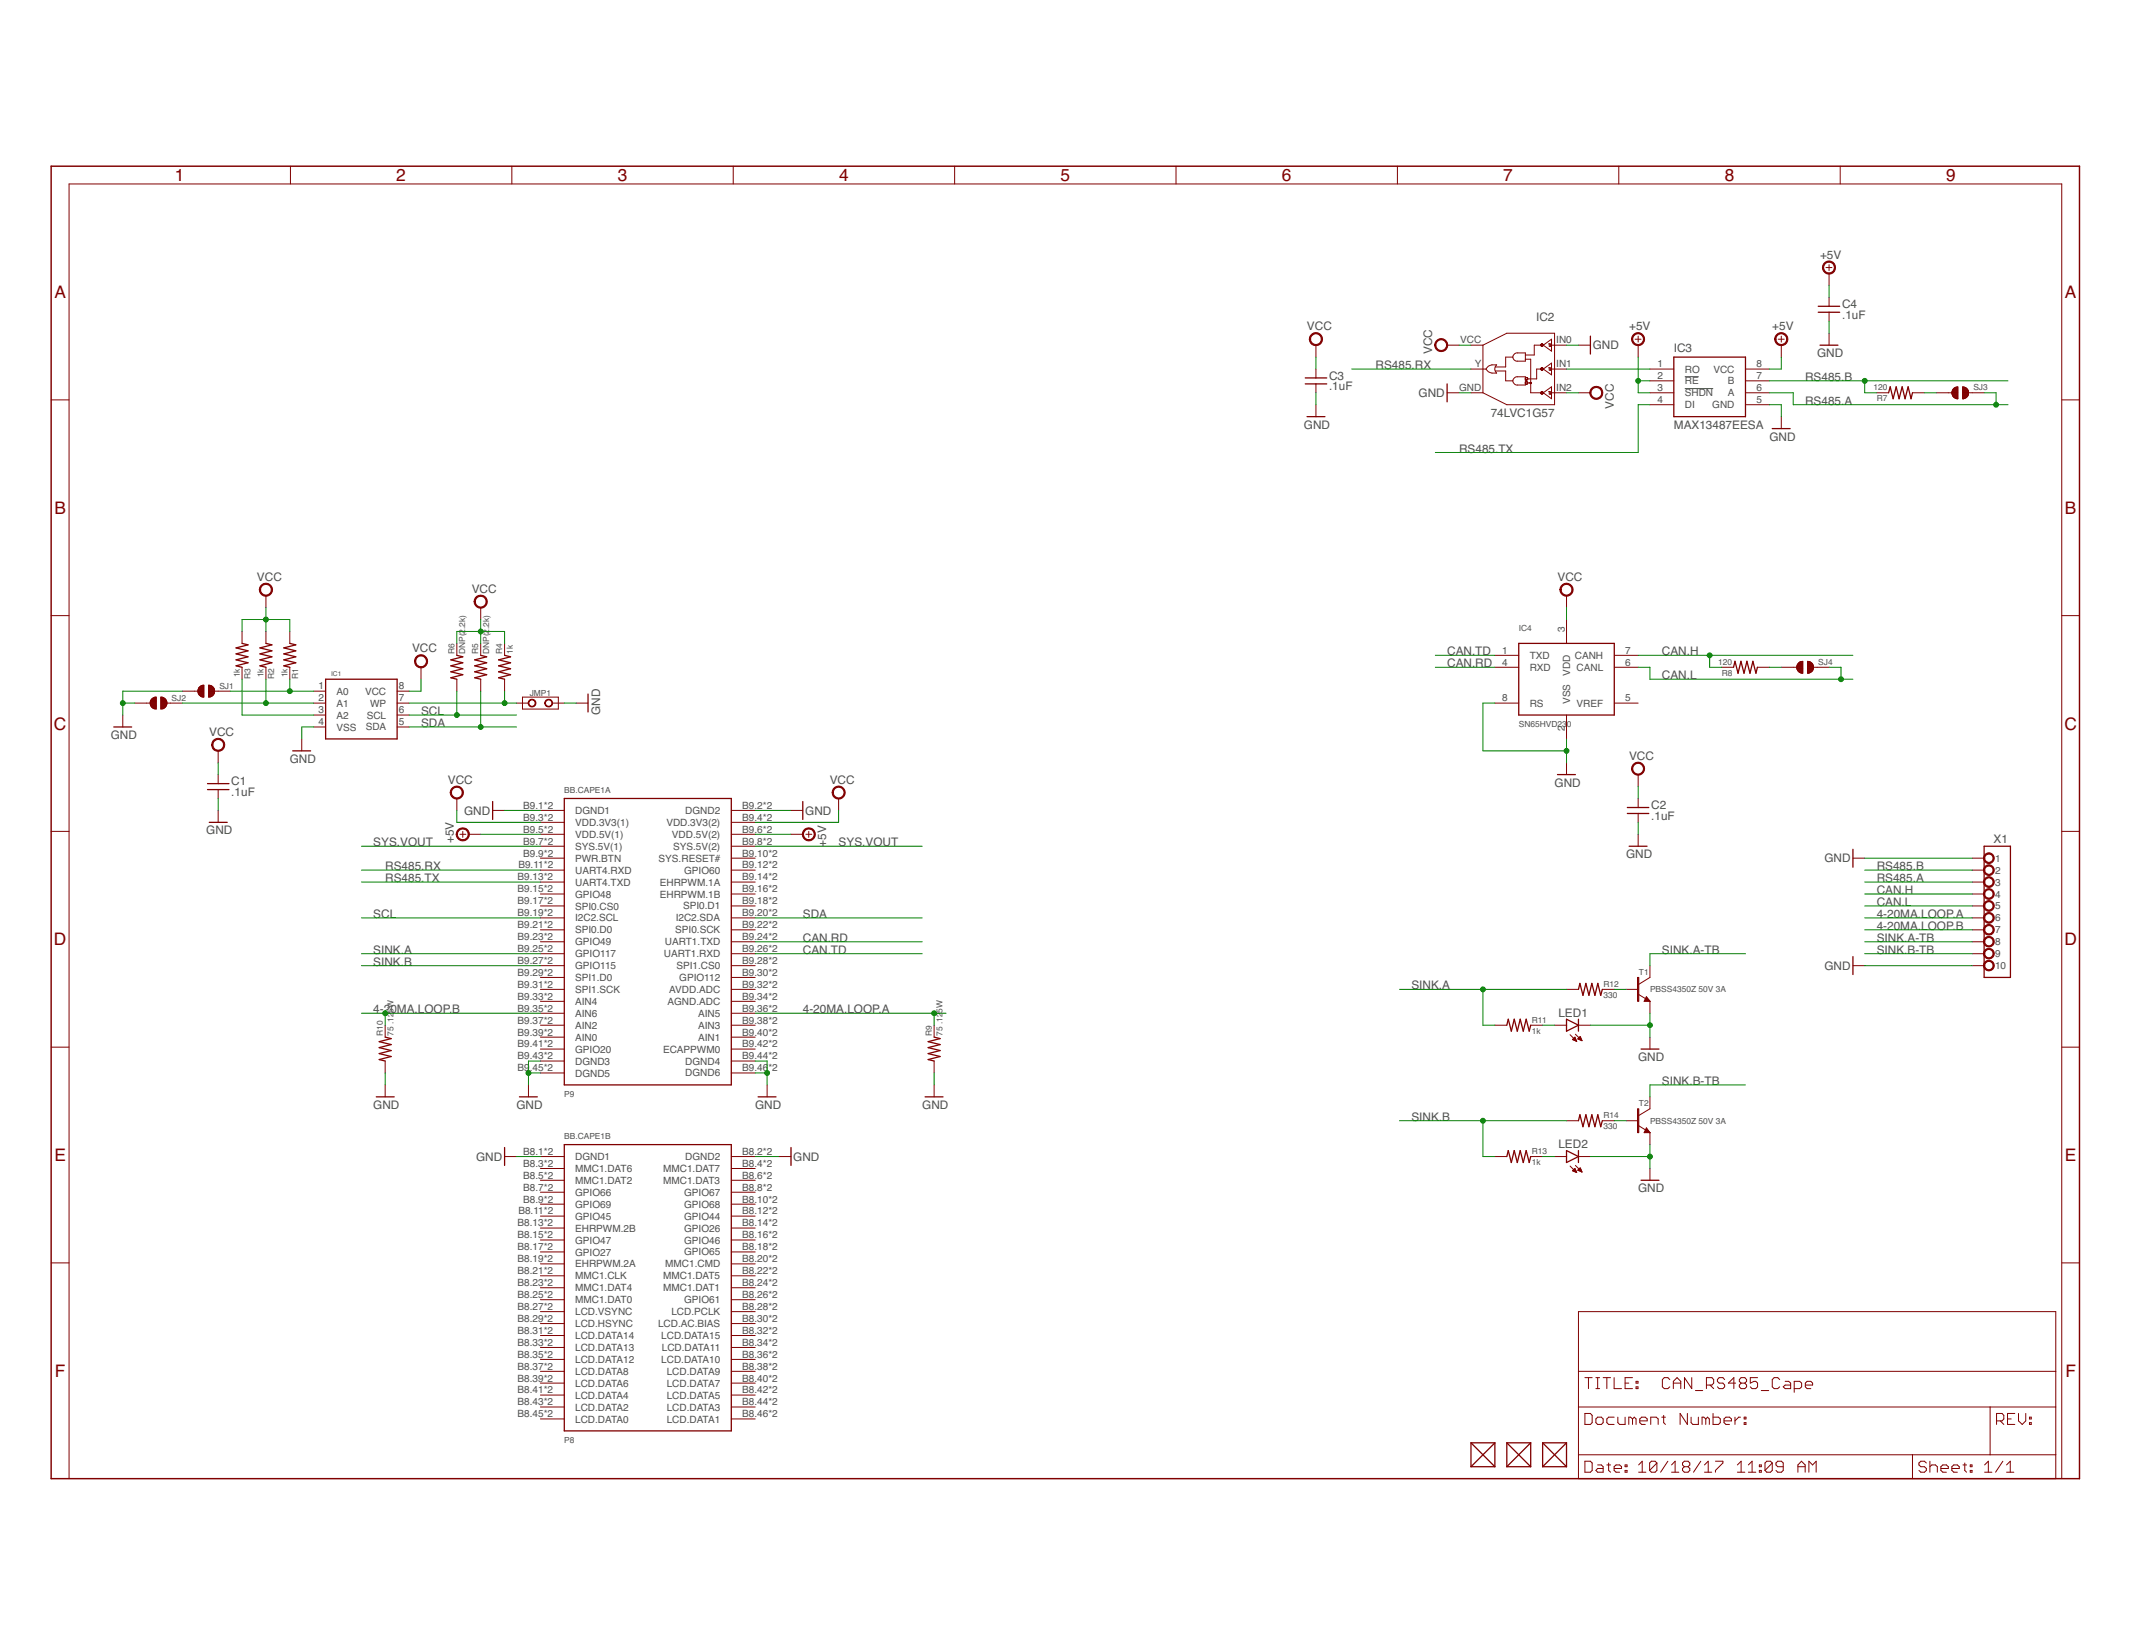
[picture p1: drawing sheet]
<svg xmlns="http://www.w3.org/2000/svg" width="279mm" height="216mm" viewBox="0 0 279 216" stroke-linecap="round" stroke-linejoin="round" font-family="sans-serif">
<path d="M221 49.4h1.8M221 51h3.7" fill="none" stroke="#505050" stroke-width=".13"/>
<g fill="none" stroke="#800000" stroke-width=".17">
<path d="M171.2 50.4h2.8M171.2 49.6h2.8M171.4 54.7h2.4M189.8 50.4v2.3M208.6 44.1v2.3M219.6 46.8h9.4v7.9h-9.4zM232.5 56.2h2.3M238.5 41h2.8M238.5 40.2h2.8M238.7 45.3h2.4M247.7 51.5l.2-.8 .4 1.6 .4-1.6 .4 1.6 .4-1.6 .4 1.6 .4-1.6 .4 1.6 .2-.8M14.9 95.4h2.4"/>
<path d="M31.7 84.4l.8 .2-1.5 .4 1.5 .4-1.5 .4 1.5 .3-1.5 .5 1.5 .3-1.5 .4 .7 .2M34.9 84.4l.8 .2-1.6 .4 1.6 .4-1.6 .4 1.6 .3-1.6 .5 1.6 .3-1.6 .4 .8 .2M38 84.4l.8 .2-1.6 .4 1.6 .4-1.6 .4 1.6 .3-1.6 .5 1.6 .3-1.6 .4 .8 .2M38.4 98.5h2.3M42.7 89.1h9.4v7.8h-9.4zM59.9 86l.8 .1-1.6 .5 1.6 .3-1.6 .4 1.6 .4-1.6 .4 1.6 .4-1.6 .4 .8 .2M63.1 86l.7 .1-1.5 .5 1.5 .3-1.5 .4 1.5 .4-1.5 .4 1.5 .4-1.5 .4 .8 .2M66.2 86l.8 .1-1.6 .5 1.6 .3-1.6 .4 1.6 .4-1.6 .4 1.6 .4-1.6 .4 .8 .2M77.1 91v2.4M199.2 84.4h12.6v9.4h-12.6zM227.4 87.5l.2-.8 .4 1.6 .4-1.6 .4 1.6 .4-1.6 .4 1.6 .3-1.6 .4 1.6 .2-.8M27.2 103.6h2.8"/>
<path d="M27.2 102.8h2.8M27.5 107.9h2.3M64.6 105.1v2.4M74 104.7h21.9v37.6h-21.9zM105.3 105.1v2.4M204.3 101.6h2.4M213.5 106.7h2.8M213.5 105.9h2.8M213.7 111h2.3M243.1 111.4v2.3M260.3 111h3.4v17.2h-3.4zM50.5 136l.8 .2-1.6 .4 1.6 .4-1.6 .4 1.6 .4-1.6 .4 1.6 .4-1.6 .4 .8 .2"/>
<path d="M122.5 136l.8 .2-1.5 .4 1.5 .4-1.5 .4 1.5 .4-1.5 .4 1.5 .4-1.5 .4 .7 .2M197.7 134.5l.1-.8 .4 1.6 .4-1.6 .4 1.6 .4-1.6 .4 1.6 .4-1.6 .4 1.6 .2-.8M205.5 133.7l1.6 .8-1.6 .8zM207.1 129.8l.1-.8 .4 1.6 .4-1.6 .4 1.6 .4-1.6 .4 1.6 .4-1.6 .4 1.6 .2-.8M207.1 133.7v1.6M215.3 137.6h2.3M243.1 125.5v2.3M49.4 143.9h2.3M66.2 150.5v2.4M68.1 143.9h2.4M74 150.1h21.9v37.6h-21.9zM99.4 143.9h2.4"/>
<path d="M103.8 150.5v2.4M121.3 143.9h2.4M197.7 151.7l.1-.8 .4 1.6 .4-1.6 .4 1.6 .4-1.6 .4 1.6 .4-1.6 .4 1.6 .2-.8M205.5 150.9l1.6 .8-1.6 .8zM207.1 150.9v1.6M207.1 147l.1-.8 .4 1.6 .4-1.6 .4 1.6 .4-1.6 .4 1.6 .4-1.6 .4 1.6 .2-.8M215.3 154.8h2.3M193 189.3l3.1 3.1M193 189.3h3.1M193 192.4h3.1M193 189.3v3.1M196.1 189.3l-3.1 3.1"/>
<path d="M196.1 189.3v3.1M197.7 189.3h3.1M197.7 192.4h3.1M197.7 189.3l3.1 3.1M197.7 189.3v3.1M200.8 189.3l-3.1 3.1M200.8 189.3v3.1M202.4 189.3h3.1M202.4 192.4h3.1M202.4 189.3l3.1 3.1M202.4 189.3v3.1M205.5 189.3l-3.1 3.1"/>
<path d="M205.5 189.3v3.1"/>
</g>
<g fill="none" stroke="#800000" stroke-width=".13">
<path d="M38.1 21.8v2.3M67.1 21.8v2.3M96.2 21.8v2.3M125.2 21.8v2.3M154.3 21.8v2.3M183.3 21.8v2.3M212.3 21.8v2.3M239.5 35.1h.8M239.9 34.7v.8M239.9 35.9v1.5M239.9 39v1.2M241.4 21.8v2.3"/>
<path d="M6.7 52.5h2.4M172.6 45.3v1.5M172.6 48.4v1.2M172.6 50.4v1.1M172.6 53.1v1.6M189.8 45.3h1.6M189.8 51.5h1.6M193 48.4h1.9M193 45.3h1.5M193 51.5h1.5M194.5 45.3l3.2-1.6h6.2v9.4h-6.2l-3.2-1.6M194.5 45.3v6.2"/>
<path d="M195.1 48.2a1.29 1.29 0 0 1 1.2-.3 .7 .7 0 0 0 0 1 1.27 1.27 0 0 1-1.4-.5zM196.1 48.7h1.4v1.3h.9M198.4 46.8h-.9v1.3h-1.4M198.7 46.4l.2-.1h1.2v1.1h-1a.54 .54 0 0 1-.6-.4 .54 .54 0 0 1 .2-.6zM198.7 49.5l.2-.1h1.2v1.1h-1a.54 .54 0 0 1-.6-.3 .54 .54 0 0 1 .2-.7zM200.1 47.1h.7v4.4h1.3M200.4 50.2h.4M202.1 48.4h-.5v1.3h-1.2M202.1 45.3h-.8v1.3h-1.2M202.4 45.3l1.1-.8v1.6zM202.4 48.4l1.1-.8v1.6zM202.4 51.5l1.1-.8v1.6z"/>
<path d="M203.1 45.1h.3v.3M203.1 48.2h.3v.4M203.1 51.4h.3v.3M203.2 45.1v.3h.3M203.2 48.2v.4h.3M203.2 51.4v.3h.3M203.5 48.4h2M203.5 45.3h2M203.5 51.5h2M207.1 45.3h1.5M207.1 51.5h1.5M214.5 44.5h.8"/>
<path d="M214.9 44.1v.8M214.9 45.3v1.5M216.4 48.4h3.2M216.4 51.5h3.2M216.4 50h3.2M216.4 53.1h3.2M229 48.4h3.1M229 51.5h3.1M229 50h3.1M229 53.1h3.1M233.3 44.5h.7M233.7 44.1v.8"/>
<path d="M233.7 45.3v1.5M233.7 54.7v1.5M239.9 41v1.1M239.9 43.7v1.6M246.2 51.5h1.5M250.9 51.5h1.5M254 51.5h2M256 51.5l.1 .2M256 51.5h.8M256.1 51.4h.7M256.1 51.7h.7M256.1 51.7v.2"/>
<path d="M256.1 51.4l-.1 .1M256.1 51.6h.7M256.1 51.3h.7M256.1 51.8h.7M256.1 51.2h.7M256.1 51.9h.7M256.1 51.1v.3M256.2 51.1h.6M256.2 52h.6M256.3 51h.5M256.3 50.9l.5-.2v1.6a.8 .8 0 0 1-.7-.4M256.3 50.9l-.2 .2"/>
<path d="M256.3 52.1h.5M256.3 50.9h.5M256.4 52.2h.4M256.4 50.9h.4M256.5 52.2h.3M256.5 50.8h.3M257.5 51.4h.7M257.5 51.7h.7M257.5 52.2h.3M257.5 52.2h.4M257.5 52.1h.5M257.5 52h.5"/>
<path d="M257.5 52h.6M257.5 51.9h.6M257.5 51.8h.7M257.5 51.6h.7M257.5 51.5h.7M257.5 51.3h.7M257.5 51.2h.7M257.5 51.2h.6M257.5 51.1h.6M257.5 51h.5M257.5 50.9h.5M257.5 50.9h.4"/>
<path d="M257.5 50.8h.2M258 50.9l-.5-.2v1.6a.8 .8 0 0 0 .6-.4M258 50.9l.1 .2M258.1 51.1l.1 .2M258.2 51.3v.2M258.2 51.8l-.1 .1M258.2 51.7v.1M258.2 51.5h2.1M258.2 51.5v.2M270.4 52.5h2.4M34.9 78.1v1.6M63.1 79.7v1.6"/>
<path d="M205.5 78.1v1.6M6.7 80.8h2.4M16.1 93.8v1.6M19.7 92.3h.8M19.7 92.1h.8M19.7 92.5h.8M19.7 92.4h.8M19.7 92h.8M19.7 91.9v.2M19.7 91.9h.8M19.8 91.9h.7M19.8 92.6h.7"/>
<path d="M19.8 91.8l.3-.3 .4-.1v1.6h-.2a.76 .76 0 0 1-.6-.9M19.8 91.8l-.1 .1M19.8 91.8h.7M19.9 91.8h.6M19.9 92.7h.6M19.9 91.7h.6M19.9 92.8h.6M20 91.6h.5M20 92.8h.5M20.1 92.9h.4M20.2 91.5h.3M20.2 92.9h.3"/>
<path d="M20.3 91.5h.2M20.5 92.2h-2.8M21.1 92.2h2.8M21.1 92.9h.3M21.1 92.9h.4M21.1 92.8h.5M21.1 92.8h.6M21.1 92.7h.6M21.1 92.6h.7M21.1 92.5h.7M21.1 92.5h.8M21.1 92.4h.8"/>
<path d="M21.1 92.3h.8M21.1 92.1h.8M21.1 92h.8M21.1 91.9h.7M21.1 91.8h.7M21.1 91.8h.6M21.1 91.7h.6M21.1 91.6h.5M21.1 91.6h.4M21.1 91.5h.3M21.1 91.5h.2M21.8 91.8l-.3-.3-.4-.1v1.6h.2a.76 .76 0 0 0 .6-.9"/>
<path d="M21.8 91.8v.1M21.8 91.9l.1 .2M26 90.8l.1 .4 .3 .1M26 90.8h.7M26 90.7h.7M26 90.6h.7M26 90.5h.7M26 90.9h.7M26 91h.7M26 90.4h.7M26 90.3h.7M26.1 91h.6"/>
<path d="M26.1 90.3h.6M26.1 91.1h.6M26.1 90.2h.6M26.1 90.1l-.1 .4v.3M26.1 90.1h.6M26.2 91.2h.5M26.2 90.1h.5M26.3 91.3h.4M26.3 90h.4M26.4 91.3l.1 .1M26.4 91.3h.3M26.4 90h.3"/>
<path d="M26.5 91.4h.2M26.5 89.9h.2M26.7 90.6l-2.8 .1M26.7 89.9v1.5h-.2M26.7 89.9h-.2l-.4 .2M27.4 90.6l2.8 .1M27.4 91.4h.2M27.4 91.3h.4M27.4 91.3h.5M27.4 91.2h.5M27.4 91.1h.6M27.4 91h.7"/>
<path d="M27.4 90.9h.7M27.4 90.8h.7M27.4 90.8h.8M27.4 90.7h.8M27.4 90.6h.8M27.4 90.5h.7M27.4 90.4h.7M27.4 90.3h.7M27.4 90.3h.6M27.4 90.2h.6M27.4 90.1h.6M27.4 90.1h.5"/>
<path d="M27.4 90h.4M27.4 90h.3M27.4 89.9h.2M27.4 89.9v1.5l.4-.1M27.4 89.9h.2l.4 .2M28 90.1l.1 .3v.4M28.1 90.8l-.1 .2-.2 .3M28.6 98.5v1.6M31.7 82.8v1.6M31.7 87.5v1.6M34.9 82.8v1.6M34.9 87.5v1.6"/>
<path d="M38 82.8v1.6M38 87.5v1.6M39.6 96.9v1.6M41.1 92.2h1.6M41.1 90.7h1.6M41.1 93.8h1.6M41.1 95.4h1.6M52.1 92.2h1.6M52.1 90.7h1.6M52.1 93.8h1.6M52.1 95.4h1.6M55.2 87.5v1.6"/>
<path d="M59.9 84.4v1.6M59.9 89.1v1.6M63.1 84.4v1.6M63.1 89.1v1.6M66.2 84.4v1.6M66.2 89.1v1.6M67.8 92.2h1.5M68.5 91.4h4.7v1.6h-4.7zM72.5 92.2h1.5M75.6 92.2h1.5M196.1 92.2h3.1M196.1 86h3.1"/>
<path d="M196.1 87.5h3.1M205.5 81.3v3.1M205.5 93.8v3.1M211.8 92.2h3.1M211.8 86h3.1M211.8 87.5h3.1M225.8 87.5h1.6M230.5 87.5h1.6M233.7 87.5h2M235.7 87.5v.2M235.7 87.6h.8M235.7 87.5h.8"/>
<path d="M235.7 87.4h.8M235.7 87.7v.1M235.7 87.7h.8M235.7 87.8l.1 .1M235.7 87.8h.8M235.7 87.3h.8M235.8 87.8h.7M235.8 87.2h.7M235.8 87.9l.1 .1M235.8 87.9h.7M235.8 87.1h.7M235.8 88h.7"/>
<path d="M235.9 87h.6M235.9 88h.6M235.9 88.1h.6M236 86.9h.5M236 88.2h.5M236.1 86.8l-.4 .4v.3M236.1 86.8h.4M236.1 88.2h.4M236.2 86.8l.3-.1v1.6h-.3l-.3-.3M236.2 86.8h-.1M236.2 86.8h.3M236.3 88.3h.2"/>
<path d="M237.1 88.3h.2M237.1 88.2h.3M237.1 88.2h.5M237.1 88.1h.5M237.1 88h.6M237.1 87.9h.7M237.1 87.8h.7M237.1 87.7h.7M237.1 87.7h.8M237.1 87.6h.8M237.1 87.5h.8M237.1 87.4h.8"/>
<path d="M237.1 87.4h.7M237.1 87.3h.7M237.1 87.2h.7M237.1 87.1h.7M237.1 87h.6M237.1 86.9h.5M237.1 86.8h.4M237.1 86.8h.3M237.8 87.9l-.1 .1M237.8 87.8v.1M237.9 87.7l-.1 .1M237.9 87.5h2"/>
<path d="M237.9 87.5l-.1-.4a.8 .8 0 0 0-.7-.4v1.6h.3l.3-.3M237.9 87.5v.2M270.4 80.8h2.4M6.7 109.1h2.4M28.6 101.6v1.2M28.6 103.6v1.1M28.6 106.3v1.6M59.9 104.7v1.6M60.3 109.4h.8M60.7 109.1v.7M61.5 109.4h1.6M64.6 106.3h1.6"/>
<path d="M70.9 106.3h3.1M70.9 107.9h3.1M70.9 109.4h3.1M70.9 111h3.1M70.9 112.6h3.1M70.9 114.1h3.1M70.9 115.7h3.1M70.9 117.3h3.1M70.9 118.8h3.1M95.9 106.3h3.2M95.9 107.9h3.2M95.9 109.4h3.2"/>
<path d="M95.9 111h3.2M95.9 112.6h3.2M95.9 114.1h3.2M95.9 115.7h3.2M95.9 117.3h3.2M95.9 118.8h3.2M103.8 106.3h1.5M103.8 109.4h1.5M105.7 109.4h.8M106.1 109.1v.7M110 104.7v1.6M205.5 100.1v1.5"/>
<path d="M214.9 101.6v1.6M214.9 104.7v1.2M214.9 106.7v1.2M214.9 109.4v1.6M243.1 112.6h1.5M258.7 112.6h1.6M258.7 114.1h1.6M258.7 115.7h1.6M258.7 117.3h1.6M258.7 118.8h1.6M270.4 109.1h2.4M6.7 137.4h2.4"/>
<path d="M50.5 134.5v1.5M50.5 139.2v1.5M70.9 120.4h3.1M70.9 123.5h3.1M70.9 122h3.1M70.9 125.1h3.1M70.9 126.7h3.1M70.9 128.2h3.1M70.9 129.8h3.1M70.9 131.3h3.1M70.9 132.9h3.1M70.9 134.5h3.1"/>
<path d="M70.9 136h3.1M70.9 137.6h3.1M70.9 139.2h3.1M95.9 120.4h3.2M95.9 123.5h3.2M95.9 122h3.2M95.9 125.1h3.2M95.9 126.7h3.2M95.9 128.2h3.2M95.9 129.8h3.2M95.9 131.3h3.2M95.9 132.9h3.2"/>
<path d="M95.9 134.5h3.2M95.9 136h3.2M95.9 137.6h3.2M95.9 139.2h3.2M122.5 134.5v1.5M122.5 139.2v1.5M196.1 134.5h1.6M200.8 134.5h1.6M203.9 134.5h1.6M205.5 129.8h1.6M206 135.7l.8 .9M206.3 136.4l.3-.4 .2 .6z"/>
<path d="M206.3 136.3h.4M206.4 136.4h.3M206.4 136.3h.3M206.4 136.2h.3M206.5 136.1h.1M206.5 136.5h.3M206.7 135.7l.8 .8M206.7 136.5h.1M206.8 136.6h.1M207 136.3l.3-.3 .2 .5zM207 136.3h.4M207 136.2h.4"/>
<path d="M207.1 134.5h1.5M207.1 136.3h.3M207.1 136.1h.3M207.2 136.1h.1M207.2 136h.1M207.2 136.4h.3M207.4 136.5h.1M210.2 129.8h1.6M213.3 129.8h1.6M214.9 130.4l1.5 .9M216 130.7l.4 .6h-.7zM216 131.2h-.1l.1-.2 .2 .2h-.3l.1-.3 .3 .4h-.5l.2-.5 .4 .5"/>
<path d="M216.4 126.7v1.5l-1.5 1M216.4 131.3v1.6M216.4 136v1.6M243.1 126.7h1.5M258.7 120.4h1.6M258.7 123.5h1.6M258.7 122h1.6M258.7 125.1h1.6M258.7 126.7h1.6M270.4 137.4h2.4M50.5 142.3v1.6M66.2 151.7h1.6"/>
<path d="M69.3 142.3v1.6M70.9 140.7h3.1M70.9 151.7h3.1M70.9 153.3h3.1M70.9 154.8h3.1M70.9 156.4h3.1M70.9 157.9h3.1M70.9 159.5h3.1M95.9 140.7h3.2M95.9 151.7h3.2M95.9 153.3h3.2M95.9 154.8h3.2"/>
<path d="M95.9 156.4h3.2M95.9 157.9h3.2M95.9 159.5h3.2M100.6 142.3v1.6M102.2 151.7h1.6M122.5 142.3v1.6M196.1 151.7h1.6M200.8 151.7h1.6M203.9 151.7h1.6M205.5 147h1.6M206 153l.8 .8M206.3 153.6l.3-.3 .2 .5z"/>
<path d="M206.3 153.5h.4M206.4 153.6h.3M206.4 153.5h.3M206.4 153.4h.3M206.5 153.4h.1M206.5 153.7h.3M206.5 153.3h.1M206.7 152.9l.8 .8M206.7 153.7h.1M206.8 153.8h.1M207 153.5h.4M207 153.5l.3-.3 .2 .5z"/>
<path d="M207 153.4h.4M207.1 151.7h1.5M207.1 153.5h.3M207.1 153.4h.3M207.2 153.3h.1M207.2 153.2h.1M207.2 153.6h.3M207.4 153.7h.1M210.2 147h1.6M213.3 147h1.6M214.9 147.6l1.5 1M216 147.9l.5 .7h-.8z"/>
<path d="M216 148.4h-.1l.1-.1 .2 .2h-.3l.1-.4 .3 .4h-.5l.2-.5 .4 .6M216.4 143.9v1.5l-1.5 1M216.4 148.6v1.5M216.4 153.3v1.5M6.7 165.7h2.4M70.9 172h3.1M70.9 179.9h3.1M70.9 161.1h3.1M70.9 162.6h3.1M70.9 164.2h3.1M70.9 165.8h3.1M70.9 167.3h3.1"/>
<path d="M70.9 168.9h3.1M70.9 170.5h3.1M70.9 173.6h3.1M70.9 175.2h3.1M70.9 176.7h3.1M70.9 178.3h3.1M95.9 172h3.2M95.9 179.9h3.2M95.9 161.1h3.2M95.9 162.6h3.2M95.9 164.2h3.2M95.9 165.8h3.2"/>
<path d="M95.9 167.3h3.2M95.9 168.9h3.2M95.9 170.5h3.2M95.9 173.6h3.2M95.9 175.2h3.2M95.9 176.7h3.2M95.9 178.3h3.2M207.1 172h62.6v22h-62.6zM207.1 179.9h62.6M270.4 165.7h2.4M9.1 194v-169.9h261.3v169.9M70.9 184.6h3.1"/>
<path d="M70.9 186.1h3.1M70.9 181.4h3.1M70.9 183h3.1M95.9 184.6h3.2M95.9 186.1h3.2M95.9 181.4h3.2M95.9 183h3.2M207.1 184.6h62.6M207.1 190.8h62.6M207.9 185.4h.7l.3 .3v.9l-.3 .2h-.7zM207.9 191.7h.7l.3 .2v1l-.3 .2h-.7zM207.9 180.7h1"/>
<path d="M208.4 180.7v1.4M209.3 186.1l.3-.2h.5l.2 .2v.5l-.2 .2h-.5l-.3-.2zM209.3 180.7h.5M209.3 182.1h.5M209.6 192.2h.5l.2 .2v.7h-.7l-.3-.2 .3-.3h.7M209.6 180.7v1.4M210.3 180.7h1M210.8 192.2h.5M210.8 180.7v1.4M211 191.9v1l.3 .2M211.7 192.6h1v-.2l-.3-.2h-.4l-.3 .2v.5l.3 .2h.4M211.7 180.7v1.4h1"/>
<path d="M211.7 185.9h-.7l-.2 .2v.5l.2 .2h.7M212.2 185.9v.7l.2 .2h.8v-.9M213.2 192.9h.2v.2h-.2zM213.2 192.2h.2v.2h-.2zM213.2 181.4h.5M214.1 180.7h-.9v1.4h.9M214.1 186.1l-.2-.2h-.2v.9M214.1 186.1l.3-.2 .2 .2v.7M214.1 186.1v.7M214.6 181.9h.3v.2h-.3zM214.6 181.2h.3v.2h-.3zM214.9 193.1h1"/>
<path d="M214.9 192.2l.5-.5v1.4M215.1 186.4h1v-.3l-.3-.2h-.5l-.2 .2v.5l.2 .2h.5M216.5 186.8v-.9h.8l.2 .2v.7M217.3 191.9v1l-.2 .2h-.5l-.2-.2M217.3 191.9l-.2-.2h-.5l-.2 .2v1M217.3 191.9l-.9 1M218 185.9h.5M218.2 185.7v.9l.3 .2M218.8 191.7l-1 1.4M219 181l-.2-.3h-.5l-.2 .3v.9l.2 .2h.5l.2-.2M219.3 193.1h.9M219.3 192.2l.4-.5v1.4"/>
<path d="M219.5 181.4h1M219.5 182.1v-.9l.5-.5 .5 .5v.9M220.9 192.4l-.2 .2v.3l.2 .2h.5l.3-.2v-.3l-.3-.2M220.9 192.4l-.2-.2v-.3l.2-.2h.5l.3 .2v.3l-.3 .2M220.9 192.4h.5M221.3 185.4v1.4l-.9-1.4v1.4M221.8 185.9v.7l.3 .2h.7v-.9M221.9 180.7v1.4l-.9-1.4v1.4M222.4 182.4h1M223.1 191.7l-1 1.4M223.6 193.1h.9M223.6 192.2l.5-.5v1.4"/>
<path d="M223.8 186.1l-.3-.2h-.2v.9M223.8 186.1v.7M223.8 186.1l.2-.2 .2 .2v.7M223.8 181.7h.8l.2-.3v-.4l-.2-.3h-.8v1.4M224.3 181.7l.5 .4M224.7 185.4v1.4h.7l.3-.2v-.5l-.3-.2h-.7M225 191.7h1v.2l-1 1v.2M226.1 186.4h1v-.3l-.2-.2h-.5l-.3 .2v.5l.3 .2h.5M226.2 181l-.2-.3h-.5l-.2 .3v.2l.2 .2h.5l.2 .3v.2l-.2 .2h-.5l-.2-.2M227.6 185.9v.9M227.7 181.4h-1l.7-.7v1.4M227.9 193.1h1"/>
<path d="M227.9 192.2l.5-.5v1.4M228.3 185.9h-.2l-.5 .5M228.4 181.4l-.2-.2v-.2l.2-.3h.5l.2 .3v.2l-.2 .2M228.4 181.4l-.2 .3v.2l.2 .2h.5l.2-.2v-.2l-.2-.3M228.4 181.4h.5M228.8 186.6h.2v.2h-.2zM228.8 185.9h.2v.2h-.2zM229.3 193.1h1M229.3 192.2l.5-.5v1.4M230.5 180.7h-.9v.7l.5-.2h.2l.2 .2v.5l-.2 .2h-.5l-.2-.2M230.8 192.9h.2v.2h-.2zM230.8 192.2h.2v.2h-.2z"/>
<path d="M231 182.4h1M232.5 191.9v1l-.3 .2h-.4l-.3-.2M232.5 191.9l-.3-.2h-.4l-.3 .2v1M232.5 191.9l-1 1M233.4 181l-.2-.3h-.5l-.2 .3v.9l.2 .2h.5l.2-.2M233.9 192.4h-.7l-.2-.2v-.3l.2-.2h.5l.2 .2v1l-.2 .2h-.5l-.2-.2M234.2 181.2h.4l.3 .2v.7h-.7l-.3-.2 .3-.2h.7M235.4 182.1h.7l.2-.2v-.5l-.2-.2h-.7v1.4M235.8 192.4h1M235.8 193.1v-.9l.5-.5 .5 .5v.9M236.8 181.7h1v-.3l-.3-.2h-.5l-.2 .2v.5l.2 .2h.5M237.3 193.1v-1.4l.5 .5 .4-.5v1.4"/>
<path d="M250.9 190.8v3.2M252.7 191.9l-.3-.2h-.4l-.3 .2v.3l.3 .2h.4l.3 .2v.3l-.3 .2h-.4l-.3-.2M253.2 192.4l.2-.2h.5l.2 .2v.7M253.2 191.7v1.4M254.6 192.6h1v-.2l-.3-.2h-.5l-.2 .2v.5l.2 .2h.5M256 192.6h1v-.2l-.2-.2h-.5l-.3 .2v.5l.3 .2h.5M257.5 192.2h.5M257.7 191.9v1l.3 .2M258.4 192.9h.3v.2h-.3zM258.4 192.2h.3v.2h-.3zM260.3 193.1h1M260.3 192.2l.5-.5v1.4"/>
<path d="M261 184.6v6.2M261.9 186.4h.7l.2-.3v-.4l-.2-.3h-.7v1.4M262.4 186.4l.4 .4M262.7 191.7l-.9 1.4M263.2 193.1h1M263.2 192.2l.5-.5v1.4M263.3 186.1h.5M264.3 185.4h-1v1.4h1M264.8 185.4v1l.5 .4 .4-.4v-1M266.2 186.6h.2v.2h-.2zM266.2 185.9h.2v.2h-.2z"/>
</g>
<path d="M6.7 21.8h266.1v172.2h-266.1z" fill="none" stroke="#800000" stroke-width=".19"/>
<g fill="#800000" stroke="#800000" stroke-width=".13">
<path d="M62.4 78.4a.87 .87 0 0 1 1.4 0 .87 .87 0 0 1-.5 1.3 .87 .87 0 0 1-1.1-.8h.2a.71 .71 0 0 1 1-.6 .71 .71 0 0 1 .1 1.2 .71 .71 0 0 1-1.1-.4v-.2h-.2z" fill-rule="evenodd"/>
<path d="M69.4 91.8a.51 .51 0 0 1 .8 .2 .51 .51 0 0 1-.3 .7 .51 .51 0 0 1-.6-.5h.1a.42 .42 0 0 1 .5-.4 .42 .42 0 0 1 .2 .7 .42 .42 0 0 1-.7-.1v-.2h-.1z" fill-rule="evenodd"/>
<path d="M71.6 91.8a.51 .51 0 0 1 .8 .2 .51 .51 0 0 1-.3 .7 .51 .51 0 0 1-.6-.5 .43 .43 0 0 1 .6-.4 .43 .43 0 0 1 .2 .7 .43 .43 0 0 1-.7-.1l-.1-.2z" fill-rule="evenodd"/>
<path d="M27.9 97.2a.86 .86 0 0 1 1.4 0 .86 .86 0 0 1-.4 1.3 .86 .86 0 0 1-1.1-.8h.1a.7 .7 0 0 1 1-.7 .7 .7 0 0 1 .2 1.2 .7 .7 0 0 1-1.1-.3l-.1-.2h-.1z" fill-rule="evenodd"/>
<path d="M34.2 76.9a.86 .86 0 0 1 1.4 0 .86 .86 0 0 1-.5 1.3 .86 .86 0 0 1-1.1-.9h.2a.71 .71 0 0 1 1-.5 .71 .71 0 0 1 .1 1.2 .71 .71 0 0 1-1.1-.4v-.3h-.2z" fill-rule="evenodd"/>
<path d="M109.3 103.5a.86 .86 0 0 1 1.4-.1 .86 .86 0 0 1-.4 1.4 .86 .86 0 0 1-1.1-.9h.1a.7 .7 0 0 1 1-.6 .7 .7 0 0 1 .2 1.2 .7 .7 0 0 1-1.2-.3v-.3h-.1z" fill-rule="evenodd"/>
<path d="M59.2 103.5a.86 .86 0 0 1 1.4 0 .86 .86 0 0 1-.4 1.3 .86 .86 0 0 1-1.1-.9h.1a.71 .71 0 0 1 1.1-.5 .71 .71 0 0 1 .1 1.2 .71 .71 0 0 1-1.2-.4v-.3h-.1z" fill-rule="evenodd"/>
<path d="M60 108.9a.87 .87 0 0 1 1.4 0 .87 .87 0 0 1-.4 1.4 .87 .87 0 0 1-1.2-.9h.2a.71 .71 0 0 1 1-.6 .71 .71 0 0 1 .2 1.2 .71 .71 0 0 1-1.2-.4v-.2h-.2z" fill-rule="evenodd"/>
<path d="M260.3 112.1a.71 .71 0 0 1 1.2 .1 .71 .71 0 0 1-.4 1.1 .71 .71 0 0 1-.9-.7h.1a.55 .55 0 0 1 .9-.5 .55 .55 0 0 1 .1 .9 .55 .55 0 0 1-.9-.2l-.1-.2h-.1z" fill-rule="evenodd"/>
<path d="M260.3 113.7a.71 .71 0 0 1 1.2 .1 .71 .71 0 0 1-.4 1 .71 .71 0 0 1-.9-.7h.1a.55 .55 0 0 1 .9-.4 .55 .55 0 0 1 .1 .9 .55 .55 0 0 1-.9-.3l-.1-.2h-.1z" fill-rule="evenodd"/>
<path d="M260.3 115.3a.71 .71 0 0 1 1.2 0 .71 .71 0 0 1-.4 1.1 .71 .71 0 0 1-.9-.7h.1a.55 .55 0 0 1 .9-.5 .55 .55 0 0 1 .1 1 .55 .55 0 0 1-.9-.3l-.1-.2h-.1z" fill-rule="evenodd"/>
<path d="M260.3 116.8a.71 .71 0 0 1 1.2 .1 .71 .71 0 0 1-.4 1.1 .71 .71 0 0 1-.9-.7h.1a.55 .55 0 0 1 .9-.5 .55 .55 0 0 1 .1 .9 .55 .55 0 0 1-.9-.2l-.1-.2h-.1z" fill-rule="evenodd"/>
<path d="M260.3 118.4a.71 .71 0 0 1 1.2 0 .71 .71 0 0 1-.4 1.1 .71 .71 0 0 1-.9-.7h.1a.55 .55 0 0 1 .9-.4 .55 .55 0 0 1 .1 .9 .55 .55 0 0 1-.9-.3l-.1-.2h-.1z" fill-rule="evenodd"/>
<path d="M260.3 119.9a.71 .71 0 0 1 1.2 .1 .71 .71 0 0 1-.4 1.1 .71 .71 0 0 1-.9-.7h.1a.55 .55 0 0 1 .9-.5 .55 .55 0 0 1 .1 1 .55 .55 0 0 1-.9-.3l-.1-.2h-.1z" fill-rule="evenodd"/>
<path d="M260.3 121.5a.71 .71 0 0 1 1.2 .1 .71 .71 0 0 1-.4 1 .71 .71 0 0 1-.9-.6h.1a.55 .55 0 0 1 .9-.5 .55 .55 0 0 1 .1 .9 .55 .55 0 0 1-.9-.2l-.1-.2h-.1z" fill-rule="evenodd"/>
<path d="M260.3 123.1a.71 .71 0 0 1 1.2 0 .71 .71 0 0 1-.4 1.1 .71 .71 0 0 1-.9-.7h.1a.55 .55 0 0 1 .9-.4 .55 .55 0 0 1 .1 .9 .55 .55 0 0 1-.9-.3l-.1-.2h-.1z" fill-rule="evenodd"/>
<path d="M260.3 124.6a.71 .71 0 0 1 1.2 .1 .71 .71 0 0 1-.4 1.1 .71 .71 0 0 1-.9-.7h.1a.55 .55 0 0 1 .8-.5 .55 .55 0 0 1 .2 .9 .55 .55 0 0 1-.9-.2l-.1-.2h-.1z" fill-rule="evenodd"/>
<path d="M260.3 126.2a.71 .71 0 0 1 1.2 .1 .71 .71 0 0 1-.4 1 .71 .71 0 0 1-.9-.6h.1a.55 .55 0 0 1 .8-.5 .55 .55 0 0 1 .2 .9 .55 .55 0 0 1-.9-.3l-.1-.1h-.1z" fill-rule="evenodd"/>
<path d="M54.5 86.2a.86 .86 0 0 1 1.4 0 .86 .86 0 0 1-.4 1.3 .86 .86 0 0 1-1.1-.8h.1a.7 .7 0 0 1 1-.6 .7 .7 0 0 1 .2 1.1 .7 .7 0 0 1-1.1-.2l-.1-.3h-.1z" fill-rule="evenodd"/>
<path d="M105.4 108.9a.86 .86 0 0 1 1.4 0 .86 .86 0 0 1-.4 1.4 .86 .86 0 0 1-1.2-.9h.2a.7 .7 0 0 1 .9-.6 .7 .7 0 0 1 .3 1.1 .7 .7 0 0 1-1.2-.3v-.2h-.2z" fill-rule="evenodd"/>
<path d="M204.8 76.9a.86 .86 0 0 1 1.4 0 .86 .86 0 0 1-.5 1.3 .86 .86 0 0 1-1.1-.9h.2a.71 .71 0 0 1 .9-.6 .71 .71 0 0 1 .4 1.1 .71 .71 0 0 1-1.2 0l-.1-.5h-.2z" fill-rule="evenodd"/>
<path d="M214.4 100.1a.86 .86 0 0 1 1.3 .4 .86 .86 0 0 1-.7 1.2 .86 .86 0 0 1-1-.9h.2a.7 .7 0 0 1 .9-.6 .7 .7 0 0 1 .3 1.1 .7 .7 0 0 1-1.2-.3v-.2h-.2l.1-.2z" fill-rule="evenodd"/>
<path d="M202.1 45.1h.3v.1v.2h-.2l-.1-.1 .1-.1 .2-.1v.2l-.2 .1-.1-.1z" fill-rule="evenodd"/>
<path d="M202.1 48.3l.3-.1v.1v.3h-.2l-.1-.2 .1-.1h.2v.2h-.2l-.1-.1z" fill-rule="evenodd"/>
<path d="M202.1 51.4h.3v.1v.2l-.3-.1v-.1l.3-.1v.2l-.2 .1-.1-.2z" fill-rule="evenodd"/>
<path d="M200.1 50.1h.2l.1 .1v.1l-.2 .1-.1-.2 .1-.1h.2v.2l-.2 .1z" fill-rule="evenodd"/>
<path d="M200.7 50.2l.1 .1z" fill-rule="evenodd"/>
<path d="M200.7 50.2h.2v.1h-.2v-.1h.2l-.1 .1-.1-.1z" fill-rule="evenodd"/>
<path d="M233 44a.86 .86 0 0 1 1.4 0 .86 .86 0 0 1-.5 1.3 .86 .86 0 0 1-1.1-.8h.2a.71 .71 0 0 1 1-.6 .71 .71 0 0 1 .1 1.2 .71 .71 0 0 1-1.1-.4v-.2h-.2z" fill-rule="evenodd"/>
<path d="M214.2 44a.85 .85 0 0 1 1.4 0 .85 .85 0 0 1-.5 1.3 .85 .85 0 0 1-1.1-.8h.2a.7 .7 0 0 1 .9-.7 .7 .7 0 0 1 .3 1.2 .7 .7 0 0 1-1.2-.3v-.2h-.2z" fill-rule="evenodd"/>
<path d="M208.7 51a.86 .86 0 0 1 1.4 0 .86 .86 0 0 1-.4 1.3 .86 .86 0 0 1-1.2-.8h.2a.7 .7 0 0 1 1-.6 .7 .7 0 0 1 .2 1.1 .7 .7 0 0 1-1.2-.2v-.3h-.2z" fill-rule="evenodd"/>
<path d="M188.4 44.8a.85 .85 0 0 1 1.3 0 .85 .85 0 0 1-.4 1.3 .85 .85 0 0 1-1.1-.8h.1a.7 .7 0 0 1 1-.7 .7 .7 0 0 1 .2 1.1 .7 .7 0 0 1-1.1-.2l-.1-.2h-.1z" fill-rule="evenodd"/>
<path d="M171.9 44a.86 .86 0 0 1 1.4 0 .86 .86 0 0 1-.4 1.3 .86 .86 0 0 1-1.2-.8h.2a.71 .71 0 0 1 1.1-.6 .71 .71 0 0 1 .1 1.2 .71 .71 0 0 1-1.2-.4v-.2h-.2z" fill-rule="evenodd"/>
<path d="M239.2 34.6a.86 .86 0 0 1 1.4 0 .86 .86 0 0 1-.4 1.3 .86 .86 0 0 1-1.1-.8h.1a.7 .7 0 0 1 1-.7 .7 .7 0 0 1 .2 1.2 .7 .7 0 0 1-1.2-.3v-.2h-.1z" fill-rule="evenodd"/>
<circle cx="200.2" cy="49.7" r=".17"/>
</g>
<g fill="#800000" stroke="#800000" stroke-width=".13">
<path d="M214.8 128.2h.2v3.1h-.2z"/>
<path d="M214.8 145.4h.2v3.2h-.2z"/>
</g>
<g fill="none" stroke="#008000" stroke-width=".13">
<path d="M239.9 37.4v1.6M172.6 46.8v1.6M172.6 51.5v1.6M177.3 48.4h15.7M191.4 51.5h1.6M191.4 45.3h1.6M205.5 51.5h1.6M205.5 45.3h1.6M205.5 48.4h10.9M214.9 46.8v4.7h1.5M214.9 50h1.5M216.4 53.1h-1.5v6.3h-26.6"/>
<path d="M232.1 51.5h3.1v1.6h28.2M232.1 53.1h1.6v1.6M232.1 50h31.3M233.7 46.8v1.6h-1.6M239.9 42.1v1.6M244.6 50v1.5h1.6M252.4 51.5h1.6M260.3 51.5h1.5v1.6M34.9 79.7v3.1M205.5 79.7v1.6M16.1 92.2h1.6M23.9 92.2h17.2"/>
<path d="M23.9 90.7h-7.8v3.1M30.2 90.7h10.9M31.7 82.8v-1.5h6.3v1.5M31.7 89.1v4.7h9.4M34.9 89.1v3.1M38 89.1v1.6M41.1 95.4h-1.5v1.5M53.7 92.2h14.1M53.7 95.4h14.1M53.7 93.8h14.1M55.2 89.1v1.6h-1.5M59.9 84.4v-1.6h6.3v1.6"/>
<path d="M59.9 90.7v3.1M63.1 81.3v3.1M63.1 90.7v4.7M66.2 90.7v1.5M74 92.2h1.6M188.3 87.5h7.8M188.3 86h7.8M196.1 92.2h-1.6v6.3h11M205.5 96.9v3.2M214.9 87.5h1.5v1.6h26.7M214.9 86h28.2M224.3 86v1.5h1.5"/>
<path d="M232.1 87.5h1.6M239.9 87.5h1.6v1.6M28.6 100.1v1.5M28.6 104.7v1.6M47.4 111h23.5M47.4 114.1h23.5M47.4 115.7h23.5M59.9 106.3v1.6h11M63.1 109.4h7.8M66.2 106.3h4.7M99.1 106.3h4.7M99.1 109.4h4.7"/>
<path d="M99.1 111h21.9M110 106.3v1.6h-10.9M214.9 103.2v1.5M214.9 107.9v1.5M244.6 112.6h14.1M244.6 114.1h14.1M244.6 115.7h14.1M244.6 117.3h14.1M244.6 118.8h14.1M47.4 126.7h23.5M47.4 120.4h23.5M47.4 125.1h23.5"/>
<path d="M47.4 132.9h23.5M50.5 132.9v1.6M70.9 139.2h-1.6v3.1M99.1 139.2h1.5v3.1M99.1 120.4h21.9M99.1 123.5h21.9M99.1 125.1h21.9M99.1 132.9h25M122.5 132.9v1.6M183.6 129.8h21.9M194.5 129.8v4.7h1.6M202.4 134.5h1.5"/>
<path d="M208.6 134.5h7.8M211.8 129.8h1.5M216.4 132.9v3.1M229 125.1h-12.6v1.6M244.6 126.7h14.1M244.6 120.4h14.1M244.6 123.5h14.1M244.6 125.1h14.1M244.6 122h14.1M50.5 140.7v1.6M67.8 151.7h3.1M69.3 140.7h1.6"/>
<path d="M99.1 140.7h1.5M99.1 151.7h3.1M122.5 140.7v1.6M183.6 147h21.9M194.5 147v4.7h1.6M202.4 151.7h1.5M208.6 151.7h7.8M211.8 147h1.5M216.4 150.1v3.2M229 142.3h-12.6v1.6"/>
</g>
<g fill="#008000" stroke="#008000" stroke-width=".13">
<circle cx="66.2" cy="92.2" r=".32"/>
<circle cx="63.1" cy="82.8" r=".32"/>
<circle cx="34.9" cy="81.3" r=".32"/>
<circle cx="16.1" cy="92.2" r=".32"/>
<circle cx="100.6" cy="140.7" r=".32"/>
<circle cx="69.3" cy="140.7" r=".32"/>
<circle cx="205.5" cy="98.5" r=".32"/>
<circle cx="216.4" cy="134.5" r=".32"/>
<circle cx="216.4" cy="151.7" r=".32"/>
<circle cx="38" cy="90.7" r=".32"/>
<circle cx="34.9" cy="92.2" r=".32"/>
<circle cx="59.9" cy="93.8" r=".32"/>
<circle cx="63.1" cy="95.4" r=".32"/>
<circle cx="214.9" cy="50" r=".32"/>
<circle cx="224.3" cy="86" r=".32"/>
<circle cx="241.5" cy="89.1" r=".32"/>
<circle cx="50.5" cy="132.9" r=".32"/>
<circle cx="122.5" cy="132.9" r=".32"/>
<circle cx="244.6" cy="50" r=".32"/>
<circle cx="261.8" cy="53.1" r=".32"/>
<circle cx="194.5" cy="147" r=".32"/>
<circle cx="194.5" cy="129.8" r=".32"/>
</g>
<g font-size="2.3" fill="#800000">
<text x="22.9" y="23.8">1</text>
<text x="52" y="23.8">2</text>
<text x="81" y="23.8">3</text>
<text x="110.1" y="23.8">4</text>
<text x="139.1" y="23.8">5</text>
<text x="168.2" y="23.8">6</text>
<text x="197.2" y="23.8">7</text>
<text x="226.2" y="23.8">8</text>
<text x="255.3" y="23.8">9</text>
<text x="7.1" y="39.1">A</text>
<text x="270.9" y="39.1">A</text>
<text x="7.1" y="67.4">B</text>
<text x="270.9" y="67.4">B</text>
<text x="7.1" y="95.7">C</text>
<text x="270.8" y="95.7">C</text>
<text x="7.1" y="124">D</text>
<text x="270.8" y="124">D</text>
<text x="7.1" y="152.3">E</text>
<text x="270.9" y="152.3">E</text>
<text x="7.2" y="180.6">F</text>
<text x="270.9" y="180.6">F</text>
</g>
<g font-size="1.5" fill="#505050">
<text x="238.7" y="33.9">+5V</text>
<text x="241.6" y="41.8">.1uF</text>
<text x="241.6" y="40.4">C4</text>
<text x="171.4" y="43.3">VCC</text>
<text x="187.9" y="46.4" transform="rotate(-90 187.9 46.4)">VCC</text>
<text x="201.5" y="42.1">IC2</text>
<text x="208.9" y="45.8">GND</text>
<text x="213.7" y="43.3">+5V</text>
<text x="219.6" y="46.2">IC3</text>
<text x="232.5" y="43.3">+5V</text>
<text x="238.4" y="46.8">GND</text>
<text x="174.3" y="51.2">.1uF</text>
<text x="174.3" y="49.8">C3</text>
<text x="180.4" y="48.4">RS485.RX</text>
<text x="186.1" y="52.1">GND</text>
<text x="211.7" y="53.6" transform="rotate(-90 211.7 53.6)">VCC</text>
<text x="236.8" y="50">RS485.B</text>
<text x="236.8" y="53.1">RS485.A</text>
<text x="171.1" y="56.2">GND</text>
<text x="191.4" y="59.4">RS485.TX</text>
<text x="195.5" y="54.7">74LVC1G57</text>
<text x="219.6" y="56.2">MAX13487EESA</text>
<text x="232.1" y="57.8">GND</text>
<text x="33.7" y="76.2">VCC</text>
<text x="61.9" y="77.7">VCC</text>
<text x="204.3" y="76.2">VCC</text>
<text x="54.1" y="85.6">VCC</text>
<text x="189.8" y="87.5">CAN.RD</text>
<text x="189.8" y="86">CAN.TD</text>
<text x="218" y="86">CAN.H</text>
<text x="218" y="89.1">CAN.L</text>
<text x="55.2" y="93.8">SCL</text>
<text x="55.2" y="95.4">SDA</text>
<text x="78.7" y="93.8" transform="rotate(-90 78.7 93.8)">GND</text>
<text x="14.5" y="96.9">GND</text>
<text x="27.4" y="96.5">VCC</text>
<text x="38" y="100">GND</text>
<text x="213.7" y="99.7">VCC</text>
<text x="30.3" y="104.4">.1uF</text>
<text x="30.3" y="103">C1</text>
<text x="58.8" y="102.8">VCC</text>
<text x="60.9" y="106.9">GND</text>
<text x="105.6" y="106.9">GND</text>
<text x="108.8" y="102.8">VCC</text>
<text x="203.9" y="103.2">GND</text>
<text x="216.6" y="107.6">.1uF</text>
<text x="216.6" y="106.1">C2</text>
<text x="27.1" y="109.4">GND</text>
<text x="49" y="111">SYS.VOUT</text>
<text x="59.5" y="110.6" transform="rotate(-90 59.5 110.6)">+5V</text>
<text x="108.4" y="111.1" transform="rotate(-90 108.4 111.1)">+5V</text>
<text x="110" y="111">SYS.VOUT</text>
<text x="213.3" y="112.6">GND</text>
<text x="239.3" y="113.1">GND</text>
<text x="261.5" y="110.5">X1</text>
<text x="50.5" y="114.1">RS485.RX</text>
<text x="50.5" y="115.7">RS485.TX</text>
<text x="246.2" y="117.3">CAN.H</text>
<text x="246.2" y="118.8">CAN.L</text>
<text x="246.2" y="114.1">RS485.B</text>
<text x="246.2" y="115.7">RS485.A</text>
<text x="49" y="120.4">SCL</text>
<text x="49" y="125.1">SINK.A</text>
<text x="105.3" y="120.4">SDA</text>
<text x="105.3" y="123.5">CAN.RD</text>
<text x="105.3" y="125.1">CAN.TD</text>
<text x="218" y="125.1">SINK.A-TB</text>
<text x="246.2" y="122">4-20MA.LOOP.B</text>
<text x="246.2" y="120.4">4-20MA.LOOP.A</text>
<text x="246.2" y="123.5">SINK.A-TB</text>
<text x="246.2" y="125.1">SINK.B-TB</text>
<text x="49" y="126.7">SINK.B</text>
<text x="185.1" y="129.8">SINK.A</text>
<text x="239.3" y="127.2">GND</text>
<text x="49" y="132.9">4-20MA.LOOP.B</text>
<text x="105.3" y="132.9">4-20MA.LOOP.A</text>
<text x="204.4" y="133.4">LED1</text>
<text x="214.9" y="139.2">GND</text>
<text x="218" y="142.3">SINK.B-TB</text>
<text x="49" y="145.4">GND</text>
<text x="67.8" y="145.4">GND</text>
<text x="99.1" y="145.4">GND</text>
<text x="121" y="145.4">GND</text>
<text x="185.1" y="147">SINK.B</text>
<text x="62.4" y="152.2">GND</text>
<text x="104.1" y="152.2">GND</text>
<text x="204.4" y="150.6">LED2</text>
<text x="214.9" y="156.4">GND</text>
</g>
<g font-size="1.3" fill="#505050">
<text x="191.5" y="45">VCC</text>
<text x="204.1" y="45">IN0</text>
<text x="191.4" y="51.3">GND</text>
<text x="193.4" y="48.2">Y</text>
<text x="204.1" y="48.2">IN1</text>
<text x="204.1" y="51.3">IN2</text>
<text x="217.4" y="48.2">1</text>
<text x="217.4" y="49.7">2</text>
<text x="217.4" y="51.3">3</text>
<text x="217.4" y="52.9">4</text>
<text x="221" y="48.9">RO</text>
<text x="221" y="50.4">RE</text>
<text x="221" y="52">SHDN</text>
<text x="221" y="53.6">DI</text>
<text x="224.6" y="53.6">GND</text>
<text x="224.7" y="48.9">VCC</text>
<text x="226.7" y="52">A</text>
<text x="226.7" y="50.4">B</text>
<text x="230.4" y="52.9">5</text>
<text x="230.4" y="51.3">6</text>
<text x="230.4" y="49.7">7</text>
<text x="230.4" y="48.2">8</text>
<text x="205.3" y="83" transform="rotate(-90 205.3 83)">3</text>
<text x="197.1" y="85.7">1</text>
<text x="197.1" y="87.3">4</text>
<text x="200.7" y="86.4">TXD</text>
<text x="200.7" y="88">RXD</text>
<text x="205.9" y="88.6" transform="rotate(-90 205.9 88.6)">VDD</text>
<text x="206.6" y="86.4">CANH</text>
<text x="206.8" y="88">CANL</text>
<text x="213.2" y="87.3">6</text>
<text x="213.2" y="85.7">7</text>
<text x="41.8" y="90.4">1</text>
<text x="41.8" y="92">2</text>
<text x="41.8" y="93.6">3</text>
<text x="41.8" y="95.1">4</text>
<text x="44.1" y="91.1">A0</text>
<text x="44.1" y="92.7">A1</text>
<text x="44.1" y="94.3">A2</text>
<text x="44.1" y="95.8">VSS</text>
<text x="47.9" y="91.1">VCC</text>
<text x="48" y="95.8">SDA</text>
<text x="48.1" y="94.2">SCL</text>
<text x="48.5" y="92.7">WP</text>
<text x="52.3" y="95.1">5</text>
<text x="52.3" y="93.6">6</text>
<text x="52.3" y="92">7</text>
<text x="52.3" y="90.4">8</text>
<text x="197.1" y="92">8</text>
<text x="200.7" y="92.7">RS</text>
<text x="205.3" y="95.9" transform="rotate(-90 205.3 95.9)">2</text>
<text x="206" y="92.3" transform="rotate(-90 206 92.3)">VSS</text>
<text x="206.8" y="92.7">VREF</text>
<text x="213.2" y="92">5</text>
<text x="68.6" y="106.1">B9.1*2</text>
<text x="68.6" y="107.7">B9.3*2</text>
<text x="75.5" y="106.8">DGND1</text>
<text x="89.9" y="106.8">DGND2</text>
<text x="97.4" y="106.1">B9.2*2</text>
<text x="97.4" y="107.7">B9.4*2</text>
<text x="68" y="113.9">B9.11*2</text>
<text x="68.6" y="109.2">B9.5*2</text>
<text x="68.6" y="110.8">B9.7*2</text>
<text x="68.6" y="112.3">B9.9*2</text>
<text x="75.5" y="108.3">VDD.3V3(1)</text>
<text x="75.5" y="109.9">VDD.5V(1)</text>
<text x="75.5" y="111.5">SYS.5V(1)</text>
<text x="75.5" y="113">PWR.BTN</text>
<text x="86.4" y="113">SYS.RESET#</text>
<text x="87.4" y="108.3">VDD.3V3(2)</text>
<text x="88.1" y="109.9">VDD.5V(2)</text>
<text x="88.3" y="111.5">SYS.5V(2)</text>
<text x="97.4" y="109.2">B9.6*2</text>
<text x="97.4" y="110.8">B9.8*2</text>
<text x="97.4" y="112.3">B9.10*2</text>
<text x="97.4" y="113.9">B9.12*2</text>
<text x="261.7" y="113">1</text>
<text x="67.9" y="115.5">B9.13*2</text>
<text x="67.9" y="117">B9.15*2</text>
<text x="67.9" y="118.6">B9.17*2</text>
<text x="75.5" y="114.6">UART4.RXD</text>
<text x="75.5" y="116.2">UART4.TXD</text>
<text x="75.5" y="117.7">GPIO48</text>
<text x="75.5" y="119.3">SPI0.CS0</text>
<text x="86.5" y="116.2">EHRPWM.1A</text>
<text x="86.5" y="117.7">EHRPWM.1B</text>
<text x="89.6" y="119.3">SPI0.D1</text>
<text x="89.7" y="114.6">GPIO60</text>
<text x="97.4" y="115.5">B9.14*2</text>
<text x="97.4" y="117">B9.16*2</text>
<text x="97.4" y="118.6">B9.18*2</text>
<text x="261.7" y="114.6">2</text>
<text x="261.7" y="116.2">3</text>
<text x="261.7" y="117.7">4</text>
<text x="261.7" y="119.3">5</text>
<text x="67.9" y="120.2">B9.19*2</text>
<text x="67.9" y="123.3">B9.23*2</text>
<text x="67.9" y="124.9">B9.25*2</text>
<text x="67.9" y="121.7">B9.21*2</text>
<text x="75.5" y="120.9">I2C2.SCL</text>
<text x="75.5" y="124">GPIO49</text>
<text x="75.5" y="125.6">GPIO117</text>
<text x="75.5" y="122.4">SPI0.D0</text>
<text x="87.1" y="125.5">UART1.RXD</text>
<text x="87.2" y="124">UART1.TXD</text>
<text x="88.6" y="122.4">SPI0.SCK</text>
<text x="88.6" y="120.9">I2C2.SDA</text>
<text x="97.4" y="120.2">B9.20*2</text>
<text x="97.4" y="121.7">B9.22*2</text>
<text x="97.4" y="123.3">B9.24*2</text>
<text x="97.4" y="124.9">B9.26*2</text>
<text x="261.7" y="120.9">6</text>
<text x="261.7" y="122.4">7</text>
<text x="261.7" y="124">8</text>
<text x="261.7" y="125.5">9</text>
<text x="67.9" y="126.4">B9.27*2</text>
<text x="67.9" y="128">B9.29*2</text>
<text x="67.9" y="129.6">B9.31*2</text>
<text x="67.9" y="131.1">B9.33*2</text>
<text x="75.5" y="127.1">GPIO115</text>
<text x="75.5" y="128.7">SPI1.D0</text>
<text x="75.5" y="130.3">SPI1.SCK</text>
<text x="75.5" y="131.8">AIN4</text>
<text x="87.6" y="131.8">AGND.ADC</text>
<text x="87.8" y="130.2">AVDD.ADC</text>
<text x="88.7" y="127.1">SPI1.CS0</text>
<text x="89.1" y="128.7">GPIO112</text>
<text x="97.4" y="126.4">B9.28*2</text>
<text x="97.4" y="128">B9.30*2</text>
<text x="97.4" y="129.6">B9.32*2</text>
<text x="97.4" y="131.1">B9.34*2</text>
<text x="261.7" y="127.1">10</text>
<text x="67.9" y="132.7">B9.35*2</text>
<text x="67.9" y="134.3">B9.37*2</text>
<text x="67.9" y="135.8">B9.39*2</text>
<text x="67.9" y="137.4">B9.41*2</text>
<text x="75.5" y="133.4">AIN6</text>
<text x="75.5" y="134.9">AIN2</text>
<text x="75.5" y="136.5">AIN0</text>
<text x="91.6" y="133.4">AIN5</text>
<text x="91.6" y="134.9">AIN3</text>
<text x="91.6" y="136.5">AIN1</text>
<text x="97.4" y="132.7">B9.36*2</text>
<text x="97.4" y="134.3">B9.38*2</text>
<text x="97.4" y="135.8">B9.40*2</text>
<text x="97.4" y="137.4">B9.42*2</text>
<text x="67.9" y="139">B9.43*2</text>
<text x="67.9" y="140.5">B9.45*2</text>
<text x="75.5" y="138.1">GPIO20</text>
<text x="75.5" y="139.6">DGND3</text>
<text x="75.5" y="141.2">DGND5</text>
<text x="87" y="138.1">ECAPPWM0</text>
<text x="89.9" y="139.6">DGND4</text>
<text x="89.9" y="141.2">DGND6</text>
<text x="97.4" y="139">B9.44*2</text>
<text x="97.4" y="140.5">B9.46*2</text>
<text x="68.6" y="151.5">B8.1*2</text>
<text x="68.6" y="153">B8.3*2</text>
<text x="68.6" y="154.6">B8.5*2</text>
<text x="75.5" y="152.2">DGND1</text>
<text x="75.5" y="153.7">MMC1.DAT6</text>
<text x="75.5" y="155.3">MMC1.DAT2</text>
<text x="87" y="153.7">MMC1.DAT7</text>
<text x="87" y="155.3">MMC1.DAT3</text>
<text x="89.9" y="152.2">DGND2</text>
<text x="97.4" y="151.5">B8.2*2</text>
<text x="97.4" y="153">B8.4*2</text>
<text x="97.4" y="154.6">B8.6*2</text>
<text x="67.9" y="160.9">B8.13*2</text>
<text x="68" y="159.3">B8.11*2</text>
<text x="68.6" y="156.2">B8.7*2</text>
<text x="68.6" y="157.7">B8.9*2</text>
<text x="75.5" y="156.9">GPIO66</text>
<text x="75.5" y="158.4">GPIO69</text>
<text x="75.5" y="160">GPIO45</text>
<text x="75.5" y="161.6">EHRPWM.2B</text>
<text x="89.7" y="156.9">GPIO67</text>
<text x="89.7" y="158.4">GPIO68</text>
<text x="89.7" y="160">GPIO44</text>
<text x="89.7" y="161.5">GPIO26</text>
<text x="97.4" y="156.2">B8.8*2</text>
<text x="97.4" y="157.7">B8.10*2</text>
<text x="97.4" y="159.3">B8.12*2</text>
<text x="97.4" y="160.9">B8.14*2</text>
<text x="67.9" y="162.4">B8.15*2</text>
<text x="67.9" y="164">B8.17*2</text>
<text x="67.9" y="165.6">B8.19*2</text>
<text x="67.9" y="167.1">B8.21*2</text>
<text x="75.5" y="163.1">GPIO47</text>
<text x="75.5" y="164.7">GPIO27</text>
<text x="75.5" y="166.2">EHRPWM.2A</text>
<text x="75.5" y="167.8">MMC1.CLK</text>
<text x="87" y="167.8">MMC1.DAT5</text>
<text x="87.3" y="166.2">MMC1.CMD</text>
<text x="89.7" y="163.1">GPIO46</text>
<text x="89.7" y="164.7">GPIO65</text>
<text x="97.4" y="162.4">B8.16*2</text>
<text x="97.4" y="164">B8.18*2</text>
<text x="97.4" y="165.6">B8.20*2</text>
<text x="97.4" y="167.1">B8.22*2</text>
<text x="67.9" y="168.7">B8.23*2</text>
<text x="67.9" y="170.3">B8.25*2</text>
<text x="67.9" y="171.8">B8.27*2</text>
<text x="67.9" y="173.4">B8.29*2</text>
<text x="75.5" y="169.4">MMC1.DAT4</text>
<text x="75.5" y="170.9">MMC1.DAT0</text>
<text x="75.5" y="172.5">LCD.VSYNC</text>
<text x="87" y="169.4">MMC1.DAT1</text>
<text x="88.1" y="172.5">LCD.PCLK</text>
<text x="89.7" y="170.9">GPIO61</text>
<text x="97.4" y="168.7">B8.24*2</text>
<text x="97.4" y="170.3">B8.26*2</text>
<text x="97.4" y="171.8">B8.28*2</text>
<text x="97.4" y="173.4">B8.30*2</text>
<text x="67.9" y="175">B8.31*2</text>
<text x="67.9" y="176.5">B8.33*2</text>
<text x="67.9" y="178.1">B8.35*2</text>
<text x="67.9" y="179.6">B8.37*2</text>
<text x="75.5" y="174.1">LCD.HSYNC</text>
<text x="75.5" y="175.6">LCD.DATA14</text>
<text x="75.5" y="177.2">LCD.DATA13</text>
<text x="75.5" y="178.8">LCD.DATA12</text>
<text x="86.3" y="174.1">LCD.AC.BIAS</text>
<text x="86.7" y="175.6">LCD.DATA15</text>
<text x="86.7" y="178.8">LCD.DATA10</text>
<text x="86.8" y="177.2">LCD.DATA11</text>
<text x="97.4" y="175">B8.32*2</text>
<text x="97.4" y="176.5">B8.34*2</text>
<text x="97.4" y="178.1">B8.36*2</text>
<text x="97.4" y="179.6">B8.38*2</text>
<text x="67.9" y="181.2">B8.39*2</text>
<text x="67.9" y="182.8">B8.41*2</text>
<text x="67.9" y="184.3">B8.43*2</text>
<text x="67.9" y="185.9">B8.45*2</text>
<text x="75.5" y="180.3">LCD.DATA8</text>
<text x="75.5" y="181.9">LCD.DATA6</text>
<text x="75.5" y="183.5">LCD.DATA4</text>
<text x="75.5" y="185">LCD.DATA2</text>
<text x="87.5" y="180.3">LCD.DATA9</text>
<text x="87.5" y="181.9">LCD.DATA7</text>
<text x="87.5" y="183.5">LCD.DATA5</text>
<text x="87.5" y="185">LCD.DATA3</text>
<text x="97.4" y="181.2">B8.40*2</text>
<text x="97.4" y="182.8">B8.42*2</text>
<text x="97.4" y="184.3">B8.44*2</text>
<text x="97.4" y="185.9">B8.46*2</text>
<text x="75.5" y="186.6">LCD.DATA0</text>
<text x="87.5" y="186.6">LCD.DATA1</text>
</g>
<g font-size="1.1" fill="#505050">
<text x="245.7" y="51.2">120</text>
<text x="246.2" y="52.6">R7</text>
<text x="258.9" y="51.2">SJ3</text>
<text x="61" y="82.5" transform="rotate(-90 61 82.5)">.2k)</text>
<text x="64.2" y="82.5" transform="rotate(-90 64.2 82.5)">.2k)</text>
<text x="199.2" y="82.8">IC4</text>
<text x="31.4" y="88.8" transform="rotate(-90 31.4 88.8)">1k</text>
<text x="32.8" y="89.1" transform="rotate(-90 32.8 89.1)">R3</text>
<text x="34.6" y="88.8" transform="rotate(-90 34.6 88.8)">1k</text>
<text x="36" y="89.1" transform="rotate(-90 36 89.1)">R2</text>
<text x="37.7" y="88.8" transform="rotate(-90 37.7 88.8)">1k</text>
<text x="39.1" y="89.1" transform="rotate(-90 39.1 89.1)">R1</text>
<text x="59.6" y="85.8" transform="rotate(-90 59.6 85.8)">R6</text>
<text x="61" y="85.8" transform="rotate(-90 61 85.8)">DNP(2</text>
<text x="62.7" y="85.8" transform="rotate(-90 62.7 85.8)">R5</text>
<text x="64.2" y="85.8" transform="rotate(-90 64.2 85.8)">DNP(2</text>
<text x="65.9" y="85.8" transform="rotate(-90 65.9 85.8)">R4</text>
<text x="67.3" y="85.8" transform="rotate(-90 67.3 85.8)">1k</text>
<text x="225.4" y="87.2">120</text>
<text x="225.8" y="88.6">R8</text>
<text x="238.5" y="87.2">SJ4</text>
<text x="22.5" y="91.9">SJ2</text>
<text x="28.8" y="90.3">SJ1</text>
<text x="69.5" y="91.3">JMP1</text>
<text x="199.2" y="95.4">SN65HVD23</text>
<text x="205.5" y="95.4">0</text>
<text x="74" y="104">BB.CAPE1A</text>
<text x="210.3" y="130.9">330</text>
<text x="210.3" y="129.5">R12</text>
<text x="215" y="127.9">T1</text>
<text x="216.4" y="130.2">PBSS4350Z 50V 3A</text>
<text x="50.2" y="135.9" transform="rotate(-90 50.2 135.9)">R10</text>
<text x="51.6" y="135.9" transform="rotate(-90 51.6 135.9)">75 .12</text>
<text x="51.6" y="132.8" transform="rotate(-90 51.6 132.8)">5W</text>
<text x="122.2" y="135.9" transform="rotate(-90 122.2 135.9)">R9</text>
<text x="123.6" y="135.9" transform="rotate(-90 123.6 135.9)">75 .125W</text>
<text x="200.9" y="135.6">1k</text>
<text x="200.9" y="134.2">R11</text>
<text x="74" y="143.9">P9</text>
<text x="74" y="149.3">BB.CAPE1B</text>
<text x="210.3" y="148.1">330</text>
<text x="210.3" y="146.7">R14</text>
<text x="215" y="145.1">T2</text>
<text x="216.4" y="147.4">PBSS4350Z 50V 3A</text>
<text x="200.9" y="152.8">1k</text>
<text x="200.9" y="151.4">R13</text>
<text x="74" y="189.3">P8</text>
</g>
<text font-size=".9" fill="#505050" x="43.4" y="88.6">IC1</text>
</svg>
